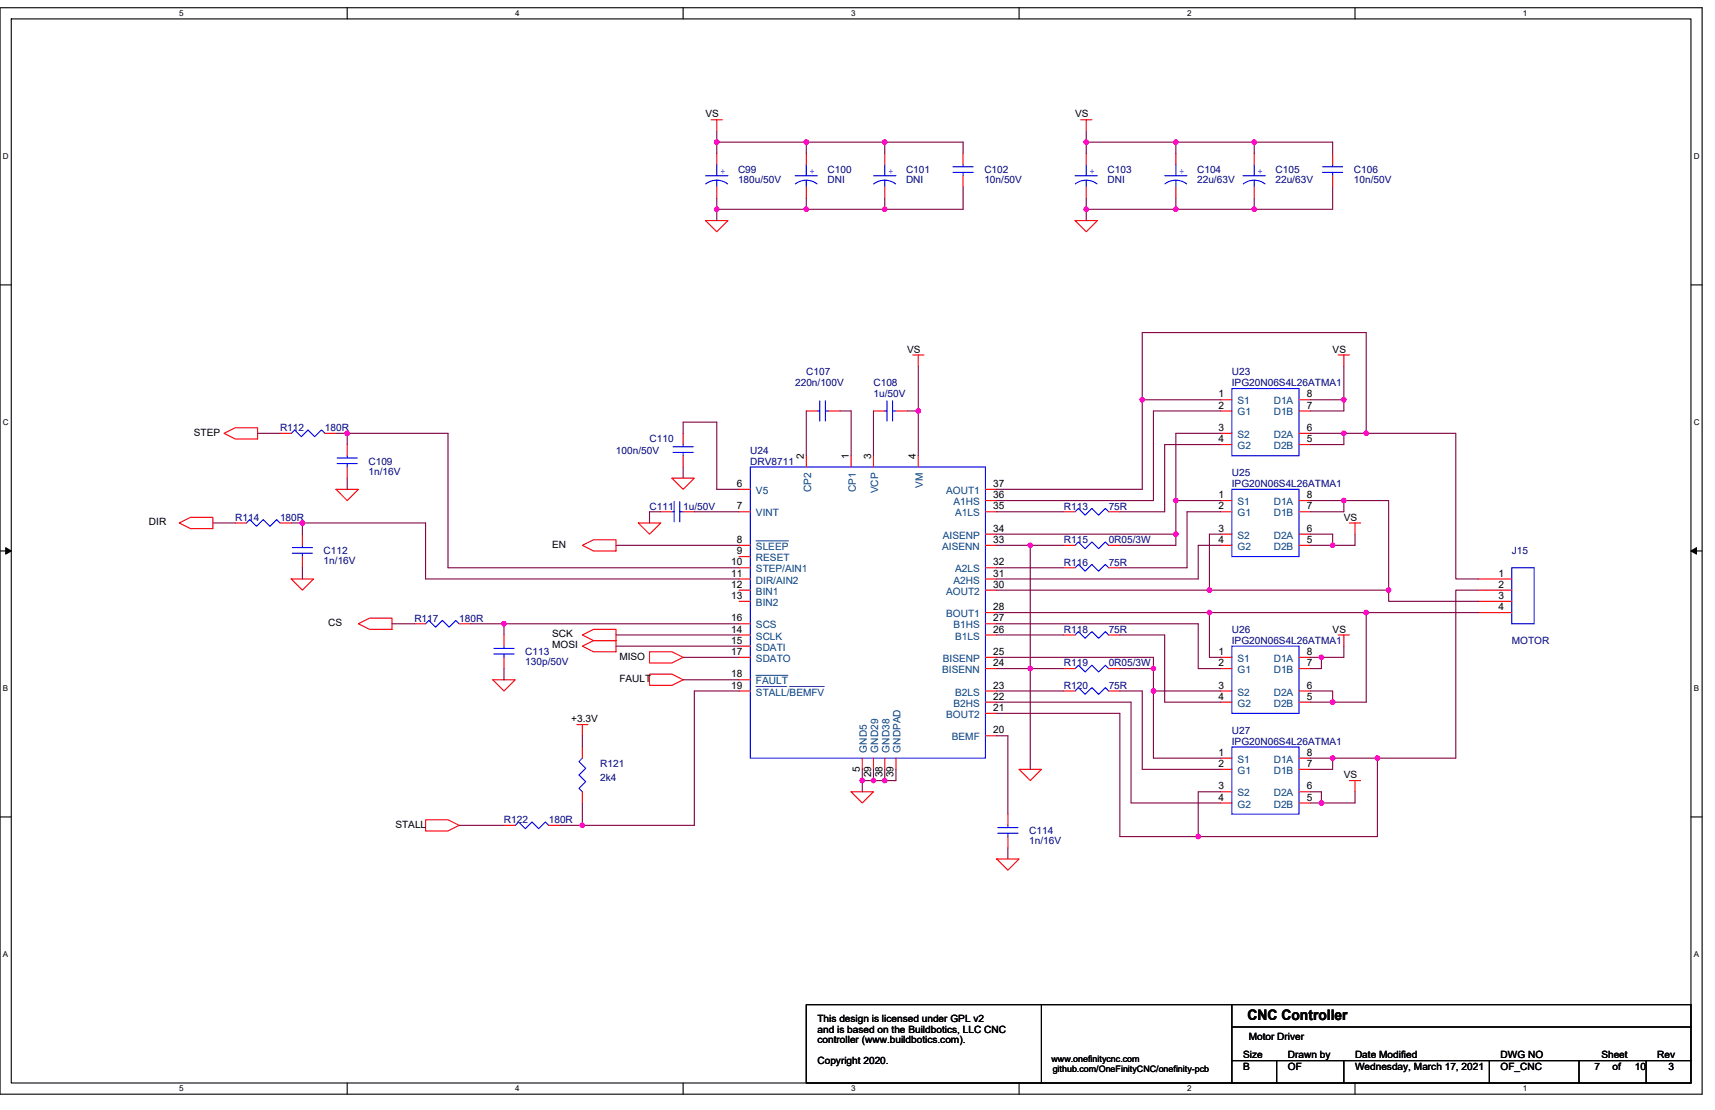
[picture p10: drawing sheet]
<svg xmlns="http://www.w3.org/2000/svg" width="432mm" height="279mm" viewBox="0 0 432 279" stroke-linecap="round" stroke-linejoin="round" font-family="sans-serif">
<path d="M0 1.9h428.6v273.5h-428.6zM2.8 4.8h422.9v267.8h-422.9z" fill="none" stroke="#000" stroke-width=".28"/>
<g fill="#fff">
<path d="M45.1 2.2h1.1v2.3h-1.1z"/>
<path d="M45.1 272.9h1.1v2.3h-1.1z"/>
</g>
<path d="M87.4 1.9v2.9M87.4 272.6v2.8" fill="none" stroke="#000" stroke-width=".28"/>
<g fill="#fff">
<path d="M129.7 2.2h1.1v2.3h-1.1z"/>
<path d="M129.7 272.9h1.1v2.3h-1.1z"/>
</g>
<path d="M172 1.9v2.9M172 272.6v2.8" fill="none" stroke="#000" stroke-width=".28"/>
<g fill="#fff">
<path d="M214.3 2.2h1.1v2.3h-1.1z"/>
<path d="M214.3 272.9h1.1v2.3h-1.1z"/>
</g>
<path d="M256.6 1.9v2.9M256.6 272.6v2.8" fill="none" stroke="#000" stroke-width=".28"/>
<g fill="#fff">
<path d="M298.9 2.2h1.1v2.3h-1.1z"/>
<path d="M298.9 272.9h1.1v2.3h-1.1z"/>
</g>
<path d="M341.2 1.9v2.9M341.2 272.6v2.8" fill="none" stroke="#000" stroke-width=".28"/>
<g fill="#fff">
<path d="M383.5 2.2h1.1v2.3h-1.1z"/>
<path d="M383.5 272.9h1.1v2.3h-1.1z"/>
<path d="M.7 38.2h1.5v2.3h-1.5z"/>
<path d="M426.5 38.2h1.4v2.3h-1.4z"/>
<path d="M.7 105.2h1.5v2.2h-1.5z"/>
<path d="M426.5 105.2h1.4v2.2h-1.4z"/>
</g>
<path d="M0 71.7h2.8M425.7 71.7h2.9" fill="none" stroke="#000" stroke-width=".28"/>
<g fill="#fff">
<path d="M.7 172.1h1.4v2.3h-1.4z"/>
<path d="M426.5 172.1h1.3v2.3h-1.3z"/>
</g>
<path d="M0 138.7h2.8M425.7 138.7h2.9" fill="none" stroke="#000" stroke-width=".28"/>
<path d="M1.4 137.9l1.4 .8-1.4 .8zM425.7 138.7l1.4-.8v1.6z" fill="#000" stroke="#000" stroke-width=".25"/>
<g fill="#fff">
<path d="M.7 239.1h1.4v2.3h-1.4z"/>
<path d="M426.4 239.1h1.4v2.3h-1.4z"/>
</g>
<path d="M0 205.6h2.8M425.7 205.6h2.9M262.2 252.9h-59.2v19.7h59.2M262.2 252.9h48v19.7h-48zM310.2 252.9h115.5v19.7h-115.5M310.2 258.5h115.5M310.2 267h115.5M321.4 267v5.6M338.3 267v5.6M375 267v5.6M397.6 267v5.6M414.5 267v5.6" fill="none" stroke="#000" stroke-width=".28"/>
<g fill="none" stroke="#f00" stroke-width=".28">
<path d="M179 30.1h2.9M180.5 30.1v2.9M180.5 38.6v2.8M203 38.6v2.8M222.8 38.6v2.8M242.5 38.6v2.8M272.1 30.1h2.8M273.5 30.1v2.9M273.5 38.6v2.8M296.1 38.6v2.8M315.8 38.6v2.8M335.5 38.6v2.8"/>
<path d="M177.6 55.5h5.7l-2.8 2.8zM180.5 47.1v2.8M203 47.1v2.8M222.8 47.1v2.8M242.5 44.2v2.9M270.7 55.5h5.6l-2.8 2.8zM273.5 47.1v2.8M296.1 47.1v2.8M315.8 47.1v2.8M335.5 44.2v2.9M229.8 89.3h2.8M231.2 89.3v2.9"/>
<path d="M336.9 89.3h2.8M338.3 89.3v2.9M56.4 109.1l2.8-1.4h5.7v2.8h-5.7zM70.5 109.1h2.8M81.8 109.1h2.8M87.4 111.9v2.8M87.4 117.5v2.9M172 109.1v2.8M172 114.7v2.8M203 103.4h2.8M203 114.7v2.8M208.7 103.4h2.8"/>
<path d="M214.3 114.7v2.8M219.9 103.4h2.9M219.9 114.7v2.8M225.6 103.4h2.8M231.2 114.7v2.8M307.3 100.6h2.9M307.3 103.4h2.9M307.3 109.1h2.9M307.3 111.9h2.9M327.1 111.9h2.8M327.1 109.1h2.8M327.1 103.4h2.8"/>
<path d="M327.1 100.6h2.8M45.1 131.6l2.8-1.4h5.7v2.9h-5.7zM59.2 131.6h2.8M70.5 131.6h2.8M76.1 134.5v2.8M84.6 123.2h5.6l-2.8 2.8zM146.6 137.3l2.8-1.4h5.7v2.8h-5.7zM160.7 131.6h5.7l-2.9 2.9zM166.4 128.8h2.8M169.2 120.4h5.6l-2.8 2.8zM172 128.8h2.8M186.1 123.2h2.8"/>
<path d="M186.1 128.8h2.8M186.1 137.3h2.8M248.1 137.3h2.9M248.1 134.5h2.9M248.1 128.8h2.9M248.1 126h2.9M248.1 123.2h2.9M267.9 128.8h2.8M267.9 137.3h2.8M279.1 128.8h2.9M279.1 137.3h2.9M307.3 126h2.9"/>
<path d="M307.3 128.8h2.9M307.3 134.5h2.9M307.3 137.3h2.9M327.1 137.3h2.8M327.1 134.5h2.8M327.1 128.8h2.8M327.1 126h2.8M339.7 131.6h2.9M341.2 131.6v2.9M73.3 145.7h5.7l-2.9 2.8zM76.1 140.1v2.8M90.2 157l2.8-1.4h5.7v2.8h-5.7z"/>
<path d="M104.3 157h2.8M115.6 157h2.8M126.9 159.8v2.8M146.6 159.8l2.8-1.4h5.7v2.8h-5.7zM186.1 140.1h2.8M186.1 142.9h2.8M186.1 145.7h2.8M186.1 148.5h2.8M186.1 151.4h2.8M186.1 159.8h2.8M186.1 157h2.8M248.1 159.8h2.9"/>
<path d="M248.1 157h2.9M248.1 154.2h2.9M248.1 148.5h2.9M248.1 145.7h2.9M248.1 142.9h2.9M267.9 142.9h2.8M267.9 159.8h2.8M279.1 142.9h2.9M279.1 159.8h2.9M336.9 159.8h2.8M338.3 159.8v2.8M372.2 145.7h8.4"/>
<path d="M372.2 148.5h8.4M372.2 151.4h8.4M372.2 154.2h8.4M124.1 171.1h5.6l-2.8 2.8zM126.9 165.5v2.8M146.6 162.6l2.8-1.4h5.7v2.9h-5.7zM163.5 169.7h5.7l2.8 1.4-2.8 1.4h-5.7zM163.5 164.1h5.7l2.8 1.4-2.8 1.4h-5.7zM186.1 162.6h2.8M186.1 165.5h2.8M186.1 171.1h2.8M186.1 173.9h2.8"/>
<path d="M248.1 179.6h2.9M248.1 176.7h2.9M248.1 173.9h2.9M248.1 168.3h2.9M248.1 165.5h2.9M267.9 173.9h2.8M267.9 168.3h2.8M279.1 173.9h2.9M279.1 168.3h2.9M307.3 165.5h2.9M307.3 168.3h2.9M307.3 173.9h2.9"/>
<path d="M307.3 176.7h2.9M327.1 176.7h2.8M327.1 173.9h2.8M327.1 168.3h2.8M327.1 165.5h2.8M145.2 182.4h2.8M146.6 182.4v2.8M146.6 199.3v2.8M146.6 188v2.8M214.3 199.3h5.6l-2.8 2.8zM217.1 190.8v2.9M219.9 190.8v2.9"/>
<path d="M222.8 190.8v2.9M225.6 190.8v2.9M248.1 185.2h2.9M256.6 193.7h5.6l-2.8 2.8zM307.3 190.8h2.9M307.3 193.7h2.9M307.3 199.3h2.9M327.1 199.3h2.8M327.1 193.7h2.8M327.1 190.8h2.8M339.7 196.5h2.9M341.2 196.5v2.8"/>
<path d="M107.1 206.4h5.7l2.8 1.4-2.8 1.4h-5.7zM126.9 207.8h2.8M138.2 207.8h2.8M251 216.2h5.6l-2.8 2.8zM253.8 204.9v2.9M253.8 210.6v2.8M307.3 202.1h2.9M327.1 202.1h2.8"/>
</g>
<g fill="none" stroke="#00f" stroke-width=".28">
<path d="M177.6 44.2h5.7M177.7 46.3l1.3-.7 1.4-.2 1.5 .2 1.3 .7M180.5 45.4v1.7M180.5 41.4v2.8M200.2 44.2h5.6M200.3 46.3a4.5 4.5 0 0 1 5.4 0M203 45.4v1.7M203 41.4v2.8M219.9 44.2h5.7M220 46.3l1.3-.7 1.4-.2 1.5 .2 1.3 .7M222.8 45.4v1.7M222.8 41.4v2.8"/>
<path d="M239.9 43.4h5.1M239.9 42h5.1M242.5 41.4v.6M242.5 43.4v.8M270.7 44.2h5.6M270.7 46.3a4.5 4.5 0 0 1 5.5 0M273.5 45.4v1.7M273.5 41.4v2.8M293.2 44.2h5.7M293.3 46.3a4.5 4.5 0 0 1 5.5 0M296.1 45.4v1.7M296.1 41.4v2.8"/>
<path d="M313 44.2h5.6M313 46.3a4.5 4.5 0 0 1 5.5 0M315.8 45.4v1.7M315.8 41.4v2.8M333 43.4h5.1M333 42h5.1M335.5 41.4v.6M335.5 43.4v.8M310.2 97.8h16.9v16.9h-16.9zM73.3 109.1l.9-.9 1.7 1.7 1.7-1.7 1.6 1.7 1.7-1.7 .9 .9M84.9 116.7h5.1M84.9 115.3h5.1"/>
<path d="M87.4 114.7v.6M87.4 116.7v.8M169.5 113.9h5M169.5 112.5h5M172 111.9v.6M172 113.9v.8M188.9 117.5h59.2v73.3h-59.2zM205.8 103.4h.6M206.4 100.9v5.1M207.8 103.4h.9M207.8 100.9v5.1M222.8 103.4h.5"/>
<path d="M223.3 100.9v5.1M224.7 103.4h.9M224.7 100.9v5.1M62 131.6l.9-.8 1.7 1.7 1.7-1.7 1.7 1.7 1.7-1.7 .8 .8M73.6 139.3h5.1M73.6 137.8h5.1M76.1 137.3v.5M76.1 139.3v.8M169.2 128.8h.5M169.7 126.3v5.1M171.2 126.3v5.1M171.2 128.8h.8"/>
<path d="M270.7 128.8l.8-.8 1.7 1.7 1.7-1.7 1.7 1.7 1.7-1.7 .8 .8M270.7 137.3l.8-.9 1.7 1.7 1.7-1.7 1.7 1.7 1.7-1.7 .8 .9M310.2 123.2h16.9v16.9h-16.9zM107.1 157l.9-.8 1.7 1.7 1.7-1.7 1.7 1.7 1.7-1.7 .8 .8M270.7 142.9l.8-.8 1.7 1.7 1.7-1.7 1.7 1.7 1.7-1.7 .8 .8M270.7 159.8l.8-.8 1.7 1.7 1.7-1.7 1.7 1.7 1.7-1.7 .8 .8M380.6 142.9h5.7v14.1h-5.7zM124.4 164.6h5M124.4 163.2h5M126.9 162.6v.6M126.9 164.6v.9M270.7 173.9l.8-.8 1.7 1.7 1.7-1.7 1.7 1.7 1.7-1.7 .8 .8"/>
<path d="M270.7 168.3l.8-.9 1.7 1.7 1.7-1.7 1.7 1.7 1.7-1.7 .8 .9M310.2 162.6h16.9v17h-16.9zM146.6 190.8l-.8 .9 1.7 1.7-1.7 1.7 1.7 1.7-1.7 1.7 .8 .8M310.2 188h16.9v16.9h-16.9zM129.7 207.8l.9-.9 1.6 1.7 1.7-1.7 1.7 1.7 1.7-1.7 .9 .9M251.2 209.7h5.1M251.2 208.3h5.1M253.8 207.8v.5M253.8 209.7v.9"/>
</g>
<path d="M190.3 136.1h8.2M190.3 170h8.1M190.3 172.8h7.8M198.8 172.8h8.7" fill="none" stroke="#004080" stroke-width=".25"/>
<g fill="none" stroke="#800040" stroke-width=".28">
<path d="M180.5 33v2.8M180.5 35.8v2.8M180.5 35.8h22.5M203 35.8h19.8M203 35.8v2.8M222.8 35.8h19.7v2.8M222.8 35.8v2.8M273.5 33v2.8M273.5 35.8v2.8M273.5 35.8h22.6M296.1 35.8h19.7M296.1 35.8v2.8"/>
<path d="M335.5 38.6v-2.8h-19.7v2.8M180.5 49.9v2.8M180.5 52.7h22.5M180.5 52.7v2.8M203 52.7h19.8M203 49.9v2.8M222.8 49.9v2.8M242.5 47.1v5.6h-19.7M273.5 52.7h22.6M273.5 49.9v2.8M273.5 52.7v2.8M296.1 52.7h19.7"/>
<path d="M296.1 49.9v2.8M315.8 49.9v2.8M335.5 47.1v5.6h-19.7M231.2 92.2v11.2M338.3 92.2v8.4M64.9 109.1h5.6M84.6 109.1h2.8M87.4 109.1h25.4v33.8h73.3M87.4 109.1v2.8M172 109.1v-2.8h8.5v16.9h5.6M172 117.5v2.9M203 103.4v11.3"/>
<path d="M211.5 103.4h2.8v11.3M219.9 103.4v11.3M228.4 103.4h2.8M231.2 103.4v11.3M287.6 100.6h19.7M287.6 100.6v-16.9h56.4v25.4M287.6 100.6v22.6h-36.6M307.3 103.4h-16.9v22.6h-39.4M307.3 109.1h-11.2v16.9M307.3 111.9h-14.1v16.9h-11.2M329.9 100.6h8.4M329.9 109.1h8.4"/>
<path d="M338.3 100.6v2.8h-8.4M338.3 109.1v2.8h-8.4M338.3 109.1h5.7M344 109.1h22.5v36.6h5.7M53.6 131.6h5.6M73.3 131.6h2.8M76.1 131.6h31v14.1h79M76.1 131.6v2.9M87.4 120.4v2.8M155.1 137.3h31M166.4 128.8h-2.9v2.8M174.8 128.8h11.3"/>
<path d="M251 134.5h45.1M251 137.3h8.4M251 128.8h16.9M259.4 137.3h8.5M259.4 137.3v31M296.1 126v8.5M296.1 134.5v2.8h-14.1M296.1 126h11.2M307.3 134.5h-2.8v14M307.3 137.3h-5.6v8.4h-50.7M307.3 128.8h-8.4v14.1h-16.9M329.9 134.5h5.6v2.8"/>
<path d="M329.9 137.3h5.6M329.9 126h8.4M338.3 126h11.3v22.5M338.3 126v2.8h-8.4M341.2 134.5v2.8h-5.7M76.1 142.9v2.8M98.7 157h5.6M118.4 157h8.5M126.9 157v2.8M126.9 157h59.2M155.1 159.8h31M251 157h50.7v11.3h5.6"/>
<path d="M251 148.5h53.5M251 154.2h53.5M251 142.9h16.9M251 159.8h16.9M282 159.8h11.2v16.9h14.1M304.5 148.5h45.1M344 154.2v22.5h-8.5M344 154.2h28.2M344 154.2h-39.5v11.3h2.8M349.6 148.5v2.9h22.6M372.2 148.5h-5.7v42.3h-19.7M126.9 168.3v2.8"/>
<path d="M155.1 162.6h31M172 165.5h14.1M172 171.1h14.1M186.1 173.9h-11.3v33.9h-28.2M251 176.7h33.8v25.4h22.5M251 179.6h31v31h19.7M251 165.5h39.4v2.8M251 168.3h8.4M251 173.9h16.9M259.4 168.3v25.4M259.4 168.3h8.5M282 173.9h5.6v19.8h19.7"/>
<path d="M282 168.3h8.4M290.4 173.9v16.9h16.9M290.4 173.9h16.9M290.4 168.3v5.6M329.9 176.7h5.6M329.9 173.9h5.6v2.8M329.9 165.5h2.8M332.7 165.5v2.8h-2.8M338.3 162.6v2.9h-5.6M146.6 185.2v2.8M217.1 196.5h2.8M217.1 196.5v2.8"/>
<path d="M217.1 193.7v2.8M219.9 196.5h2.9M219.9 193.7v2.8M222.8 193.7v2.8M225.6 193.7v2.8h-2.8M251 185.2h2.8v19.7M307.3 199.3h-5.6v11.3M329.9 190.8h5.6M329.9 199.3h2.8v2.8M335.5 190.8v2.9h-5.6M335.5 190.8h11.3M341.2 199.3v2.8h-8.5"/>
<path d="M346.8 190.8v19.8h-45.1M115.6 207.8h11.3M141 207.8h5.6M146.6 202.1v5.7M253.8 213.4v2.8M329.9 202.1h2.8"/>
</g>
<g fill="#f0f" stroke="#f0f" stroke-width=".28">
<circle cx="180.4" cy="35.8" r=".55"/>
<circle cx="273.5" cy="35.8" r=".55"/>
<circle cx="222.7" cy="35.8" r=".55"/>
<circle cx="203" cy="35.8" r=".55"/>
<circle cx="296" cy="35.8" r=".55"/>
<circle cx="315.8" cy="35.8" r=".55"/>
<circle cx="180.4" cy="52.7" r=".55"/>
<circle cx="222.7" cy="52.7" r=".55"/>
<circle cx="203" cy="52.7" r=".55"/>
<circle cx="273.5" cy="52.7" r=".55"/>
<circle cx="296" cy="52.7" r=".55"/>
<circle cx="315.8" cy="52.7" r=".55"/>
<circle cx="344" cy="109.1" r=".55"/>
<circle cx="287.6" cy="100.6" r=".55"/>
<circle cx="338.3" cy="100.6" r=".55"/>
<circle cx="231.2" cy="103.4" r=".56"/>
<circle cx="87.4" cy="109.1" r=".56"/>
<circle cx="338.3" cy="109.1" r=".55"/>
<circle cx="296" cy="126" r=".55"/>
<circle cx="338.3" cy="126" r=".55"/>
<circle cx="349.6" cy="148.5" r=".55"/>
<circle cx="76.1" cy="131.6" r=".56"/>
<circle cx="296" cy="134.4" r=".55"/>
<circle cx="304.5" cy="148.5" r=".55"/>
<circle cx="259.4" cy="168.3" r=".55"/>
<circle cx="259.4" cy="137.3" r=".55"/>
<circle cx="335.5" cy="137.3" r=".55"/>
<circle cx="304.5" cy="154.2" r=".55"/>
<circle cx="344" cy="154.2" r=".55"/>
<circle cx="126.9" cy="157" r=".55"/>
<circle cx="290.4" cy="168.3" r=".55"/>
<circle cx="332.7" cy="165.5" r=".55"/>
<circle cx="290.4" cy="173.9" r=".56"/>
<circle cx="335.5" cy="190.8" r=".55"/>
<circle cx="346.8" cy="190.8" r=".55"/>
<circle cx="217.1" cy="196.5" r=".55"/>
<circle cx="222.7" cy="196.5" r=".55"/>
<circle cx="219.9" cy="196.5" r=".55"/>
<circle cx="301.7" cy="210.6" r=".55"/>
<circle cx="332.7" cy="202.1" r=".56"/>
<circle cx="146.6" cy="207.7" r=".55"/>
<circle cx="335.5" cy="176.7" r=".55"/>
</g>
<text font-size="3.7" x="314.1" y="256.8">CNC Controller</text>
<g font-size="2.5">
<text x="177.6" y="29.6">VS</text>
<text x="270.7" y="29.6">VS</text>
<text x="228.4" y="88.8">VS</text>
<text x="335.5" y="88.8">VS</text>
<text x="306.8" y="100">1</text>
<text x="329" y="100">8</text>
<text x="306.8" y="102.8">2</text>
<text x="329" y="102.8">7</text>
<text x="48.8" y="109.6">STEP</text>
<text x="306.8" y="108.5">3</text>
<text x="306.8" y="111.3">4</text>
<text x="329" y="111.3">5</text>
<text x="329" y="108.5">6</text>
<text x="202.4" y="115.6" transform="rotate(-90 202.4 115.6)">2</text>
<text x="213.7" y="115.6" transform="rotate(-90 213.7 115.6)">1</text>
<text x="219.3" y="115.6" transform="rotate(-90 219.3 115.6)">3</text>
<text x="230.6" y="115.6" transform="rotate(-90 230.6 115.6)">4</text>
<text x="185.5" y="122.6">6</text>
<text x="250.1" y="122.6">37</text>
<text x="250.1" y="125.4">36</text>
<text x="306.8" y="125.4">1</text>
<text x="329" y="125.4">8</text>
<text x="185.5" y="128.2">7</text>
<text x="250.1" y="128.2">35</text>
<text x="306.8" y="128.2">2</text>
<text x="329" y="128.2">7</text>
<text x="338.3" y="131.1">VS</text>
<text x="37.5" y="132.2">DIR</text>
<text x="139" y="137.8">EN</text>
<text x="185.5" y="136.7">8</text>
<text x="250.1" y="136.7">33</text>
<text x="250.1" y="133.9">34</text>
<text x="306.8" y="133.9">3</text>
<text x="306.8" y="136.7">4</text>
<text x="329" y="136.7">5</text>
<text x="329" y="133.9">6</text>
<text x="184.1" y="142.3">10</text>
<text x="185.5" y="139.5">9</text>
<text x="250.1" y="142.3">32</text>
<text x="184.1" y="145.1">11</text>
<text x="184.1" y="148">12</text>
<text x="250.1" y="148">30</text>
<text x="250.1" y="145.1">31</text>
<text x="377.3" y="145.1">1</text>
<text x="377.3" y="148">2</text>
<text x="184.1" y="150.8">13</text>
<text x="250.1" y="153.6">28</text>
<text x="377.3" y="150.8">3</text>
<text x="377.3" y="153.6">4</text>
<text x="82.6" y="157.6">CS</text>
<text x="139" y="160.4">SCK</text>
<text x="184.1" y="159.2">14</text>
<text x="184.1" y="156.4">16</text>
<text x="250.1" y="159.2">26</text>
<text x="250.1" y="156.4">27</text>
<text x="335.5" y="159.3">VS</text>
<text x="139" y="163.2">MOSI</text>
<text x="155.9" y="166">MISO</text>
<text x="184.1" y="162.1">15</text>
<text x="184.1" y="164.9">17</text>
<text x="250.1" y="167.7">24</text>
<text x="250.1" y="164.9">25</text>
<text x="306.8" y="164.9">1</text>
<text x="306.8" y="167.7">2</text>
<text x="329" y="167.7">7</text>
<text x="329" y="164.9">8</text>
<text x="155.9" y="171.7">FAULT</text>
<text x="184.1" y="170.5">18</text>
<text x="184.1" y="173.3">19</text>
<text x="250.1" y="173.3">23</text>
<text x="306.8" y="173.3">3</text>
<text x="329" y="173.3">6</text>
<text x="250.1" y="179">21</text>
<text x="250.1" y="176.1">22</text>
<text x="306.8" y="176.1">4</text>
<text x="329" y="176.1">5</text>
<text x="143.8" y="181.8">+3.3V</text>
<text x="250.1" y="184.6">20</text>
<text x="306.8" y="190.2">1</text>
<text x="329" y="190.2">8</text>
<text x="216.5" y="194.2" transform="rotate(-90 216.5 194.2)">5</text>
<text x="219.3" y="195.6" transform="rotate(-90 219.3 195.6)">29</text>
<text x="222.2" y="195.6" transform="rotate(-90 222.2 195.6)">38</text>
<text x="225" y="195.6" transform="rotate(-90 225 195.6)">39</text>
<text x="306.8" y="193.1">2</text>
<text x="329" y="193.1">7</text>
<text x="338.3" y="195.9">VS</text>
<text x="306.8" y="198.7">3</text>
<text x="306.8" y="201.5">4</text>
<text x="329" y="201.5">5</text>
<text x="329" y="198.7">6</text>
<text x="99.5" y="208.3">STALL</text>
<text x="205.8" y="257.4">This design is licensed under GPL v2</text>
<text x="205.8" y="260">and is based on the Buildbotics, LLC CNC</text>
<text x="205.8" y="262.6">controller (www.buildbotics.com).</text>
<text x="314.4" y="261.9">Motor Driver</text>
<text x="205.8" y="267.8">Copyright 2020.</text>
<text x="313" y="266.4">Size</text>
<text x="313" y="269.2">B</text>
<text x="324.3" y="266.4">Drawn by</text>
<text x="324.3" y="269.2">OF</text>
<text x="341.2" y="269.2">Wednesday, March 17, 2021</text>
<text x="341.2" y="266.4">Date Modified</text>
<text x="377.8" y="266.4">DWG NO</text>
<text x="377.8" y="269.2">OF_CNC</text>
<text x="401.5" y="269.2">7</text>
<text x="403.2" y="266.4">Sheet</text>
<text x="406" y="269.2">of</text>
<text x="411.6" y="269.2">10</text>
<text x="417.3" y="266.4">Rev</text>
<text x="420.1" y="269.2">3</text>
</g>
<g font-size="2.5" fill="#00f">
<text x="181.3" y="43.7">+</text>
<text x="203.9" y="43.7">+</text>
<text x="223.6" y="43.7">+</text>
<text x="274.3" y="43.7">+</text>
<text x="296.9" y="43.7">+</text>
<text x="316.6" y="43.7">+</text>
</g>
<g font-size="2.5" fill="#000080">
<text x="185.8" y="43.7">C99</text>
<text x="185.8" y="46.2">180u/50V</text>
<text x="208.4" y="43.7">C100</text>
<text x="208.4" y="46.2">DNI</text>
<text x="228.1" y="43.7">C101</text>
<text x="228.1" y="46.2">DNI</text>
<text x="247.8" y="43.7">C102</text>
<text x="247.8" y="46.2">10n/50V</text>
<text x="278.8" y="43.7">C103</text>
<text x="278.8" y="46.2">DNI</text>
<text x="301.4" y="43.7">C104</text>
<text x="301.4" y="46.2">22u/63V</text>
<text x="321.1" y="43.7">C105</text>
<text x="321.1" y="46.2">22u/63V</text>
<text x="340.9" y="43.7">C106</text>
<text x="340.9" y="46.2">10n/50V</text>
<text x="203" y="94.4">C107</text>
<text x="310.2" y="94.4">U23</text>
<text x="200.2" y="97.2">220n/100V</text>
<text x="219.9" y="97.2">C108</text>
<text x="219.9" y="100.1">1u/50V</text>
<text x="310.2" y="97.2">IPG20N06S4L26ATMA1</text>
<text x="70.5" y="108.5">R112</text>
<text x="81.8" y="108.5">180R</text>
<text x="163.5" y="111.3">C110</text>
<text x="92.8" y="117">C109</text>
<text x="92.8" y="119.5">1n/16V</text>
<text x="155.1" y="114.2">100n/50V</text>
<text x="188.9" y="114.2">U24</text>
<text x="188.9" y="117">DRV8711</text>
<text x="310.2" y="119.8">U25</text>
<text x="310.2" y="122.6">IPG20N06S4L26ATMA1</text>
<text x="59.2" y="131.1">R114</text>
<text x="70.5" y="131.1">180R</text>
<text x="163.5" y="128.2">C111</text>
<text x="172" y="128.2">1u/50V</text>
<text x="267.9" y="128.2">R113</text>
<text x="279.1" y="128.2">75R</text>
<text x="267.9" y="136.7">R115</text>
<text x="279.1" y="136.7">0R05/3W</text>
<text x="81.5" y="139.5">C112</text>
<text x="81.5" y="142">1n/16V</text>
<text x="267.9" y="142.3">R116</text>
<text x="279.1" y="142.3">75R</text>
<text x="380.6" y="139.5">J15</text>
<text x="104.3" y="156.4">R117</text>
<text x="115.6" y="156.4">180R</text>
<text x="267.9" y="159.3">R118</text>
<text x="279.1" y="159.3">75R</text>
<text x="310.2" y="159.3">U26</text>
<text x="132.2" y="164.9">C113</text>
<text x="132.2" y="167.4">130p/50V</text>
<text x="267.9" y="167.7">R119</text>
<text x="279.1" y="167.7">0R05/3W</text>
<text x="310.2" y="162.1">IPG20N06S4L26ATMA1</text>
<text x="380.6" y="162.1">MOTOR</text>
<text x="267.9" y="173.4">R120</text>
<text x="279.1" y="173.4">75R</text>
<text x="310.2" y="184.6">U27</text>
<text x="310.2" y="187.5">IPG20N06S4L26ATMA1</text>
<text x="151.1" y="193.1">R121</text>
<text x="151.1" y="196.5">2k4</text>
<text x="126.9" y="207.2">R122</text>
<text x="138.2" y="207.2">180R</text>
<text x="259.1" y="210">C114</text>
<text x="259.1" y="212.5">1n/16V</text>
</g>
<g font-size="2.5" fill="#004080">
<text x="311.6" y="101.8">S1</text>
<text x="320.7" y="101.8">D1A</text>
<text x="311.6" y="104.6">G1</text>
<text x="320.7" y="104.6">D1B</text>
<text x="311.6" y="110.2">S2</text>
<text x="311.6" y="113.1">G2</text>
<text x="320.7" y="113.1">D2B</text>
<text x="320.7" y="110.2">D2A</text>
<text x="190.3" y="124.3">V5</text>
<text x="204.2" y="123.9" transform="rotate(-90 204.2 123.9)">CP2</text>
<text x="215.5" y="123.9" transform="rotate(-90 215.5 123.9)">CP1</text>
<text x="221.1" y="124.2" transform="rotate(-90 221.1 124.2)">VCP</text>
<text x="232.4" y="122.8" transform="rotate(-90 232.4 122.8)">VM</text>
<text x="238.2" y="124.3">AOUT1</text>
<text x="190.3" y="130">VINT</text>
<text x="240.1" y="127.1">A1HS</text>
<text x="240.5" y="130">A1LS</text>
<text x="311.6" y="127.1">S1</text>
<text x="311.6" y="130">G1</text>
<text x="320.7" y="130">D1B</text>
<text x="320.7" y="127.1">D1A</text>
<text x="237.4" y="135.6">AISENP</text>
<text x="311.6" y="135.6">S2</text>
<text x="320.7" y="135.6">D2A</text>
<text x="190.3" y="138.4">SLEEP</text>
<text x="190.3" y="141.2">RESET</text>
<text x="237.2" y="138.4">AISENN</text>
<text x="311.6" y="138.4">G2</text>
<text x="320.7" y="138.4">D2B</text>
<text x="190.3" y="144.1">STEP/AIN1</text>
<text x="190.3" y="146.9">DIR/AIN2</text>
<text x="190.3" y="149.7">BIN1</text>
<text x="238.2" y="149.7">AOUT2</text>
<text x="240.1" y="146.9">A2HS</text>
<text x="240.5" y="144.1">A2LS</text>
<text x="190.3" y="152.5">BIN2</text>
<text x="238.2" y="155.3">BOUT1</text>
<text x="190.3" y="161">SCLK</text>
<text x="190.3" y="158.2">SCS</text>
<text x="240.1" y="158.2">B1HS</text>
<text x="240.5" y="161">B1LS</text>
<text x="190.3" y="163.8">SDATI</text>
<text x="190.3" y="166.6">SDATO</text>
<text x="237.4" y="166.6">BISENP</text>
<text x="311.6" y="166.6">S1</text>
<text x="320.7" y="166.6">D1A</text>
<text x="190.3" y="172.3">FAULT</text>
<text x="237.2" y="169.4">BISENN</text>
<text x="311.6" y="169.4">G1</text>
<text x="320.7" y="169.4">D1B</text>
<text x="190.3" y="175.1">STALL/BEMFV</text>
<text x="240.1" y="177.9">B2HS</text>
<text x="240.5" y="175.1">B2LS</text>
<text x="311.6" y="175.1">S2</text>
<text x="311.6" y="177.9">G2</text>
<text x="320.7" y="177.9">D2B</text>
<text x="320.7" y="175.1">D2A</text>
<text x="238.2" y="180.7">BOUT2</text>
<text x="218.3" y="189.4" transform="rotate(-90 218.3 189.4)">GND5</text>
<text x="221.1" y="189.4" transform="rotate(-90 221.1 189.4)">GND29</text>
<text x="223.9" y="189.4" transform="rotate(-90 223.9 189.4)">GND38</text>
<text x="226.8" y="189.4" transform="rotate(-90 226.8 189.4)">GNDPAD</text>
<text x="239.6" y="186.4">BEMF</text>
<text x="311.6" y="192">S1</text>
<text x="320.7" y="192">D1A</text>
<text x="311.6" y="194.8">G1</text>
<text x="320.7" y="194.8">D1B</text>
<text x="311.6" y="200.4">S2</text>
<text x="311.6" y="203.3">G2</text>
<text x="320.7" y="203.3">D2B</text>
<text x="320.7" y="200.4">D2A</text>
</g>
<g font-size="2.2">
<text x="264.8" y="267.3">www.onefinitycnc.com</text>
<text x="265" y="269.9">github.com/OneFinityCNC/onefinity-pcb</text>
</g>
<g font-size="2">
<text x="45.1" y="4.1">5</text>
<text x="129.7" y="4.1">4</text>
<text x="214.3" y="4.1">3</text>
<text x="298.9" y="4.1">2</text>
<text x="383.5" y="4.1">1</text>
<text x=".7" y="40">D</text>
<text x="426.5" y="40">D</text>
<text x=".7" y="107">C</text>
<text x="426.5" y="107">C</text>
<text x=".7" y="174">B</text>
<text x="426.5" y="174">B</text>
<text x=".7" y="240.9">A</text>
<text x="426.5" y="240.9">A</text>
<text x="45.1" y="274.7">5</text>
<text x="129.7" y="274.7">4</text>
<text x="214.3" y="274.7">3</text>
<text x="298.9" y="274.7">2</text>
<text x="383.5" y="274.7">1</text>
</g>
</svg>
